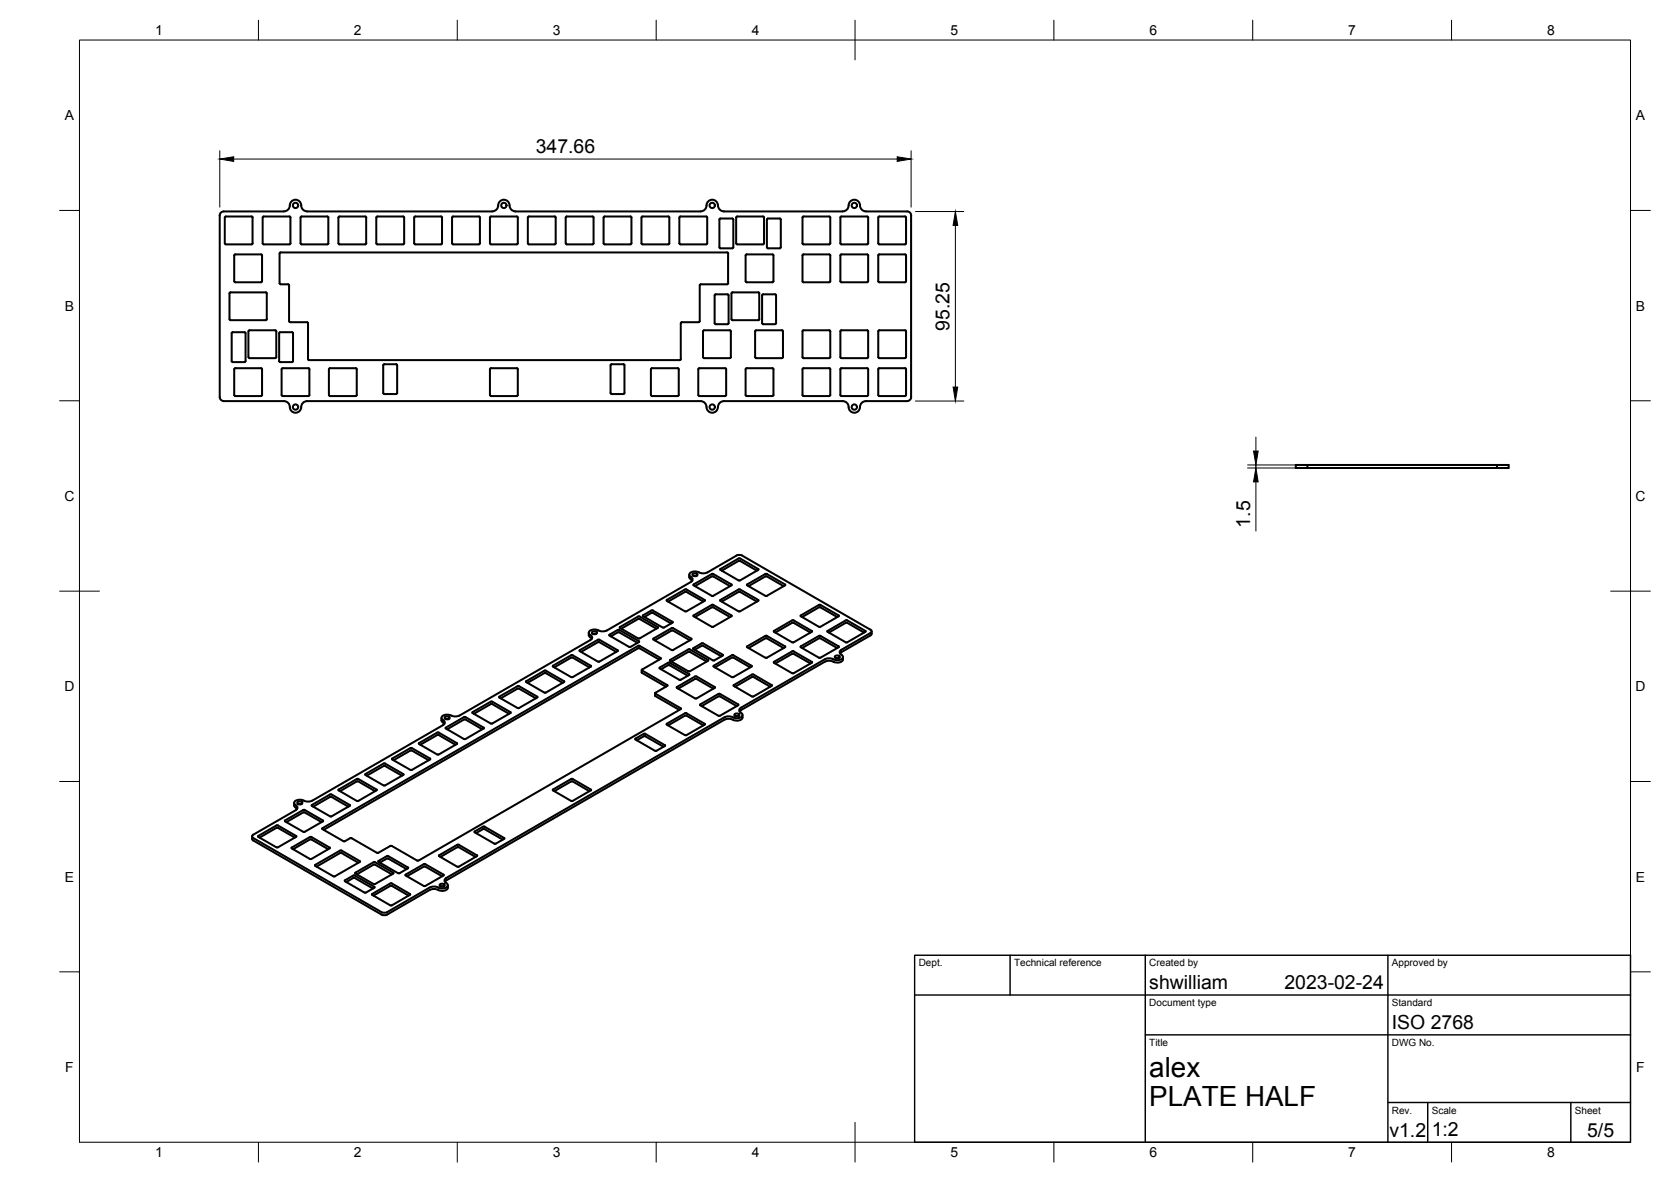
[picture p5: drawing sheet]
<svg xmlns="http://www.w3.org/2000/svg" width="420mm" height="297mm" viewBox="0 0 420 297" stroke-linecap="round" stroke-linejoin="round" font-family="sans-serif">
<!-- layer: Visible -->
<g fill="none" stroke="#000" stroke-width=".51">
<path d="M56.5 54.7l.1 6.6 6.7 .1M63.3 54.4h-6.5l-.3 .2M63.3 54.4l.2 .2M63.5 54.7v6.5M66 54.7l.1 6.4 .2 .3 6.7-.1v-6.6M66.1 54.6l.2-.2h6.5l.2 .2M71.4 53.1h-15.1a1.01 1.01 0 0 0-1.1 1v45.7a1.01 1.01 0 0 0 1.1 1M75.6 54.7l.1 6.6 6.6 .1 .3-.3M75.6 54.6l.2-.2h6.5l.3 .2M77.2 53.1h46.6a1.68 1.68 0 0 0 1.5-1.9 1.51 1.51 0 0 1 1.9-.9 1.51 1.51 0 0 1 1 1.8 1.55 1.55 0 0 0 1.4 1h46.6a1.68 1.68 0 0 0 1.5-1.9 1.52 1.52 0 0 1 1.9-.9 1.52 1.52 0 0 1 1 1.8 1.55 1.55 0 0 0 1.4 1h29.9a1.68 1.68 0 0 0 1.6-1.9 1.51 1.51 0 0 1 1.8-.9 1.51 1.51 0 0 1 1 1.8 1.55 1.55 0 0 0 1.4 1h10.4a1.01 1.01 0 0 1 1 1M77.2 53.1a1.68 1.68 0 0 1-1.5-1.9 1.51 1.51 0 0 0-1.9-.9 1.51 1.51 0 0 0-1 1.8 1.49 1.49 0 0 1-1.4 1M82.5 54.7v6.5"/>
<path d="M85.1 54.7v6.4l.2 .3 6.7-.1 .1-6.6M85.1 54.6l.2-.2h6.6l.2 .2M94.6 54.7v6.4l.3 .3 6.6-.1 .1-6.6M94.6 54.6l.3-.2h6.5l.2 .2M104.1 54.7l.1 6.4 .2 .3 6.7-.1v-6.6M104.2 54.6l.2-.2h6.5l.2 .2M113.7 54.7v6.5M113.7 54.6l.2-.2h6.5l.3 .2M120.7 54.7l-.1 6.6-6.7 .1-.2-.3M123.2 54.7v6.4l.2 .3 6.7-.1 .1-6.6M123.2 54.6l.3-.2h6.4l.3 .2M132.7 54.7v6.5"/>
<path d="M132.7 54.6l.3-.2h6.5l.2 .2M139.7 54.7l-.1 6.6-6.6 .1-.3-.3M142.2 54.7l.1 6.4 .2 .3 6.7-.1v-6.6M142.3 54.6l.2-.2h6.5l.2 .2M151.8 54.7v6.5M152 54.4h6.5l.3 .2M152 54.4l-.2 .2M158.8 54.7l-.1 6.6-6.7 .1M161.3 54.7v6.4l.2 .3 6.7-.1 .1-6.6M161.3 54.6l.3-.2h6.4l.3 .2M170.8 54.7v6.5M171.1 54.4h6.5l.2 .2"/>
<path d="M171.1 54.4l-.3 .2M177.8 54.7l-.1 6.6-6.6 .1M180.9 55.2v6.9l.2 .3M181.1 54.9h3l.3 .3M181.1 54.9l-.2 .3M184.4 55.2v6.9l-.3 .3M185.1 54.7v6.4l.3 .3 6.6-.1 .1-6.6M185.1 54.6l.3-.2h6.5l.2 .2M192.8 55.2v6.9l.3 .3M192.8 55.2l.3-.3h3l.2 .3M196.3 55.2v6.9l-.2 .3M201.8 54.6l.2-.2h6.5l.3 .2"/>
<path d="M201.8 54.7v6.4l.2 .3 6.7-.1 .1-6.6M211.3 54.6l.3-.2h6.4l.3 .2M211.3 54.7v6.4l.2 .3 6.7-.1 .1-6.6M220.8 54.6l.3-.2h6.5l.2 .2M220.8 54.7v6.4l.3 .3 6.6-.1 .1-6.6M229.1 54.2v45.6M57.7 73.7l.1 6.7 9 .1 .3-.3v-6.5M57.7 73.7l.3-.2h8.8l.3 .2M59 64h6.8v6.8h-6.8zM63.5 61.1l-.2 .3M70.3 63.7v7.5M70.3 63.7l.3-.3h112.2l.3 .3"/>
<path d="M70.3 71.2l.3 .2M70.5 71.4h1.9l.3 .3M72.7 71.7v9l.2 .3h4.5v9.3l.3 .2h93.2l.3-.2 .1-9.3 4.4-.1 .2-.2v-9M151.8 61.1l.2 .3M170.8 61.1l.3 .3M179.7 74.2v7M179.7 74.2l.2-.2h3.2l.1 7.2-.2 .3h-3.1l-.2-.3M181.1 62.4h3M182.8 71.4h-6.6l-.2 .3M183.1 63.7v7.5M183.1 71.2l-.3 .2M183.9 73.7l.1 6.7 6.7 .1 .2-.3v-6.5"/>
<path d="M183.9 73.7l.3-.2h6.5l.2 .2M187.5 64.2v6.5M187.5 70.7l.2 .2M187.7 63.9l6.7 .1 .1 6.7-.3 .2h-6.5M187.7 63.9l-.2 .3M191.6 74.2v7M191.9 74h3l.2 .2v7.2l-3.2 .1M191.9 74l-.3 .2M193.1 62.4h3M201.9 64h6.8v6.8h-6.8zM211.4 64h6.8v6.8h-6.8zM220.9 64h6.8v6.8h-6.8z"/>
<path d="M58.3 90.7l.2 .3M58.5 83.5l3.2 .1v7.1M58.5 91h3M58.5 83.5l-.2 .2v7M59 92.6h6.8v6.8h-6.8zM61.7 90.7l-.2 .3M62.6 83.1h6.8v6.8h-6.8zM70.2 90.7v-7l.2-.2 3.2 .1 .1 7.1M70.2 90.7l.2 .3M70.4 91h3M70.8 92.8v6.5M70.8 99.3l.3 .2"/>
<path d="M71.1 92.5h6.5l.2 .3M71.1 92.5l-.3 .3M73.7 90.7l-.3 .3M77.8 92.8v6.5M77.8 99.3l-.2 .2h-6.5M82.8 92.6h6.8v6.8h-6.8zM96.4 91.6h3.4v7.3l-3.2 .1-.2-.2zM123.3 92.6h6.8v6.8h-6.8zM153.6 91.6h3.3v7.3h-3.3zM163.8 92.6h6.8v6.8h-6.8zM175.7 92.6h6.8v6.8h-6.8zM183.5 83l-6.6 .1-.1 6.7 .2 .2h6.5"/>
<path d="M183.5 83l.3 .2v6.6l-.3 .2M187.5 92.8v6.5M187.5 99.3l.2 .2M187.7 92.5l6.7 .1 .1 6.7-.3 .2h-6.5M187.7 92.5l-.2 .3M189.9 83.3v6.5M189.9 89.7l.2 .3M190.1 83h6.5l.3 .2-.1 6.7-6.7 .1M190.1 83l-.2 .2M191.6 81.2l.3 .3M201.9 83.1h6.8v6.8h-6.8zM201.9 92.6h6.8v6.8h-6.8z"/>
<path d="M211.4 83.1h6.8v6.8h-6.8zM211.4 92.6h6.8v6.8h-6.8zM220.9 83.1h6.8v6.8h-6.8zM220.9 92.6h6.8v6.8h-6.8zM229.1 99.8a1.01 1.01 0 0 1-1 1M56.2 100.8h15.2M71.4 100.8a1.68 1.68 0 0 1 1.5 1.9 1.51 1.51 0 0 0 1.9 .9 1.51 1.51 0 0 0 1-1.8 1.49 1.49 0 0 1 1.4-1M77.2 100.8h99a1.68 1.68 0 0 1 1.5 1.9 1.43 1.43 0 0 0 1.6 1 1.43 1.43 0 0 0 1.2-1.4 1.54 1.54 0 0 1 1.5-1.5h29.9a1.68 1.68 0 0 1 1.6 1.9 1.51 1.51 0 0 0 1.8 .9 1.51 1.51 0 0 0 1-1.8 1.49 1.49 0 0 1 1.4-1h10.4M328.7 117.6h-2.9v-.8h53.5v.8h-2.9M328.7 116.8v.8h47.7v-.8M148 159l.1 .8 .4 .4M149 158.7l.5-.1a.52 .52 0 0 1 .6 .5l-.6 .3a.52 .52 0 0 1-.7-.5z"/>
<path d="M149.1 159.3h.8M152.6 158.4l-.8 .3-.9-.1a2.07 2.07 0 0 0-2.8 .3l.1 .5a.77 .77 0 0 1 .7 .6 .77 .77 0 0 1-.4 .8M153.3 159.5v.2M155.3 158.3l-2.1 1.2M155.3 158.9l-1.7 1M155.4 158.3h.3l5 2.9-2.3 1.4-5.2-2.9M155.4 158.9h.3l4.6 2.7M155.9 157.6l4.7-2.7 4.9 2.8-4.9 2.8-4.7-2.7M155.9 157.6v.2M156.2 158l4.4-2.5 4.5 2.5M163.8 153.4l-2.2 1.3 5 3M163.8 153.4h.4"/>
<path d="M164.1 153.4l5.1 3-2.2 1.3M164.1 154l4.6 2.7M164.2 154h-.4l-1.8 1.1M166.6 157.7h.4M168 151.2l4.4-2.5 4.4 2.5M168.9 157.8l-4.6 2.7M168.9 158.5l-4.3 2.4M168.9 157.8h.3l4.6 2.7v.2M168.9 158.5h.3l4.3 2.4M172.2 148.1l-4.6 2.8 4.8 2.8 4.9-2.8-4.7-2.8M172.3 148.1h.3M173.3 144.4l.1 .8 .3 .4"/>
<path d="M173.7 146.2l-21.1 12.2M173.7 145.6l.4 .3M173.7 146.2l.3-.2a.78 .78 0 0 0-.5-1.2l-.2-.3a1.58 1.58 0 0 1 2.5-.7l.8 .3 1.3-.2 7.3-4.3 1.1-.1 32.6 18.7 .3 .4-.3 .5M174.3 144.1l.4-.1a.52 .52 0 0 1 .7 .5l-.7 .3a.52 .52 0 0 1-.6-.5zM174.3 144.7h.9M174.4 146.9l4.8-2.7 4.8 2.8-4.8 2.8-4.8-2.7zM174.4 154.7l4.8-2.7 4.8 2.8-4.8 2.8-4.8-2.7zM174.7 147.3l4.5-2.5 4.4 2.5M174.7 155.1l4.5-2.5 4.4 2.5M185.7 140.3l-4.6 2.8 4.6 2.8M185.7 148.1l-4.6 2.8 4.6 2.7M185.7 141l-4.2 2.4"/>
<path d="M185.7 148.7l-4.2 2.5M185.7 140.3h.4l4.6 2.8-4.6 2.8-.4-.1M185.7 148.1h.4M185.7 141h.4l4.2 2.4M185.7 148.7h.4l4.2 2.5M186.1 148.1l4.6 2.8-4.6 2.7h-.4M187.9 146.9l4.7-2.7 4.8 2.7M187.9 147.1l4.7 2.7 4.8-2.7M187.9 146.9v.2M188.2 147.3l4.4-2.5 4.4 2.5M194.6 158.8l4.6 2.6h.4M194.6 158.5v.2"/>
<path d="M197.4 146.9v.2M199.5 155.9l4.6 2.7M199.5 156.5l4.3 2.5M199.6 155.9h-.4l-4.6 2.7M199.6 156.5h-.4l-4.3 2.5M204.1 158.8l-4.6 2.6M204.1 158.5v.2M206.3 152l4.6 2.8-4.6 2.7M206.3 159.8l4.6 2.6v.2M206.3 152.6l4.2 2.5M206.3 152h-.4l-4.6 2.8 4.6 2.7h.4M206.3 159.8h-.4l-4.6 2.6v.2"/>
<path d="M206.3 152.6h-.4l-4.2 2.5M208.1 158.6l4.7-2.7 4.8 2.7M208.1 158.8l4.7 2.6 4.8-2.6M208.1 158.5v.2M208.4 159l4.4-2.5 4.5 2.5M217.6 158.5v.2M218.9 159.1l-7.6 4.4a.78 .78 0 0 0 .5 1.2l.1 .3a1.57 1.57 0 0 1-2.4 .7l-.8-.3-1.3 .3M219.2 158.7v.6M219.2 159.3l-.3 .4-7.7 4.5M113.4 179.8a1.58 1.58 0 0 0-2.4 .7l.4 .5a.65 .65 0 0 1 .4 .6 .65 .65 0 0 1-.4 .6M113.4 179.8l1.3 .2 .9-.2M123.4 176.3l-4.7 2.8 4.7 2.7"/>
<path d="M123.4 176.9l-4.2 2.5M123.4 176.3h.4l4.6 2.8-4.6 2.7M123.4 176.9h.4M123.8 176.9l4.2 2.5M125.5 175.1l4.8-2.7 4.8 2.7v.2M125.5 175.3l4.8 2.7 4.8-2.7M125.6 175.1v.2M125.9 175.5l4.4-2.5 4.4 2.5M132.3 171.2l4.8-2.7 4.7 2.7M132.3 171.4l4.8 2.7 4.7-2.7M132.3 171.2v.2M132.6 171.6l4.5-2.5 4.4 2.5"/>
<path d="M139.4 167.7l4.4-2.5 4.4 2.5M141.8 171.2v.2M148.5 160.8l-33 19M148.5 160.2l.3 .3M148.6 167.3l-4.8-2.7-4.8 2.8 4.8 2.8 4.8-2.7M148.6 167.3v.2M150.7 160.8l4.7 2.7-4.7 2.8M150.7 161.4l4.2 2.4M150.7 160.8h-.4l-4.6 2.7 4.6 2.8h.4M150.7 161.4h-.3l-4.3 2.4M161.3 168.4v.6M161.4 169l6 3.6"/>
<path d="M164.3 160.7l4.6 2.7M164.3 160.5v.2M164.7 174.2l.1 .7M164.8 174.1l3.1-1.8-6.5-3.9 4.8-2.9-5.4-3.2h-.3l-79.5 45.8M164.8 174.3l6.4 3.8-66 38.2-.3-.1M164.8 174.9l6 3.5M164.8 174.1v.2M165.8 165.8l-5-2.9h-.3l-79.1 45.6M165.9 167.8l2.3-1.3 5.2 3-2.2 1.3h-.4l-4.9-2.8zM166.2 168.2l1.8-1h.3l4.6 2.6M168.5 166.1l4.6 2.6M170.2 172.7l4.8-2.7 4.7 2.7"/>
<path d="M170.5 173.1l4.5-2.5 4.4 2.5M172.2 179.2l-4.6 2.8 4.8 2.8 4.9-2.8-4.7-2.8M172.3 179.2h.3M173.1 163.2l-4.6 2.6v.2M173.1 163.8l-4.3 2.5M173.1 163.2h.4l4.5 2.6v.2M173.1 163.8h.4l4.2 2.5M173.8 160.7l-4.6 2.7h-.3M174.3 162.9l2.3-1.3 5.2 3-2.4 1.4-5.1-2.9zM174.6 163.3l1.8-1h.4l4.6 2.6M176.1 177.2l4.6 2.7M176.4 177.4l4.5-2.5 4.4 2.5"/>
<path d="M178 166.1l-4.5 2.6h-.4M179.4 167.5l4.6 2.7M179.5 167.3v.2M179.7 172.6v.3l-4.7 2.6-4.8-2.7v-.2M180.7 179.9h.3M184 164.7l-4.6 2.6M184 165.3l-4.2 2.4M184.1 164.6h.3l4.7 2.8-4.7 2.8-.3-.1M184.1 165.3h.3l4.2 2.4M184.5 172.2l4.8-2.7 4.8 2.8-4.8 2.8-4.8-2.8zM184.8 179.4l.5-.1a.52 .52 0 0 1 .6 .5l-.6 .3a.52 .52 0 0 1-.7-.5zM184.8 172.6l4.5-2.5 4.4 2.5"/>
<path d="M184.9 180h.8M185.6 177.2l-4.6 2.7M185.6 177.2v-.2l-4.7-2.7-4.8 2.7v.2M186.3 178.5l-.3 .3M186.3 177.9l-.3 .2a.78 .78 0 0 0 .6 1.2l.1 .3a1.58 1.58 0 0 1-2.4 .7l-1.3-.3-.9 .3-69.9 40.3-.4 .5 .1 .5 .3 .3M186.7 179.7a1.36 1.36 0 0 1-.6 1.3 1.36 1.36 0 0 1-1.5 0l-1.2-.4-1.3 .3-70.2 40.7M187.9 162.4l4.7-2.6 4.8 2.6M187.9 162.7l4.5 2.6M187.9 162.4v.2M188.2 162.9l4.4-2.5 4.4 2.5M192.5 165.3h.3M197.4 162.7l-4.6 2.6"/>
<path d="M197.4 162.4v.2M199.2 164.3l-4.3 2.4M199.2 169.2h.4M199.2 164.3h.4M199.5 163.7l4.6 2.6M199.5 164.3l4.3 2.4M199.6 163.7h-.4l-4.7 2.7 4.7 2.8M201.3 162.7l4.6 2.6M204.1 166.5l-4.6 2.7M204.1 166.3v.2M205.9 165.3h.4M206.3 160.4l4.2 2.5"/>
<path d="M206.3 160.4h-.4l-4.2 2.5M207.4 165.7l-21.1 12.2M207.4 166.3l-21.1 12.2M210.1 164.8l.4-.1a.52 .52 0 0 1 .7 .5l-.7 .3a.52 .52 0 0 1-.6-.5zM210.1 165.4h.8M210.9 162.7l-4.6 2.6M212 165.1a1.38 1.38 0 0 1-.7 1.3 1.38 1.38 0 0 1-1.4 0l-1.2-.4-1.3 .3M89.7 195.8l-4.6 2.7 4.6 2.8M89.7 196.4l-4.2 2.4M89.7 195.8h.4l4.7 2.7-4.7 2.8h-.4M89.7 196.4h.4l4.2 2.4M91.9 194.7l4.6 2.7"/>
<path d="M91.9 194.5v.2M96.5 191.9l-4.6 2.6M96.5 192.5l-4.3 2.4M96.5 191.9h.3M96.5 192.5h.3l4.2 2.4M96.8 191.9l4.7 2.7-4.7 2.8h-.3M98.6 190.6l4.8-2.7 4.7 2.7M98.6 190.8l4.8 2.7 4.7-2.7M98.6 190.6v.2M99 191.1l4.4-2.5 4.4 2.5M105.4 186.7l4.7-2.6 4.9 2.7-4.9 2.8-4.7-2.7zM105.7 187.2l4.4-2.5 4.4 2.5"/>
<path d="M108.2 190.6v.2M111 180.4v.8l.7 .7M111.4 182.2l-32.9 19-.8 .2h-.9a2.07 2.07 0 0 0-2.8 .3l.1 .4 .3 .3a.66 .66 0 0 1 .4 .6 .66 .66 0 0 1-.4 .6l-10.7 6.2-.3 .2v.4l32.5 18.8M112 180.1l.4-.1a.52 .52 0 0 1 .7 .5l-.7 .3a.52 .52 0 0 1-.6-.5zM112 180.7h.8M112.4 183.3l4.5-2.5 4.4 2.5M116.7 185.7l-4.7-2.7 4.9-2.8 4.8 2.8-4.7 2.7M116.7 185.7h.3M123.4 181.8h.4M139.4 198.8l4.4-2.5 4.4 2.5M148.6 198.4l-4.8-2.7-4.8 2.8 4.8 2.8 4.8-2.7M148.6 198.4v.2"/>
<path d="M160.1 186l1.8-1h.3l4.6 2.7M161.9 184.4l-2.2 1.3 5 3M161.9 184.4h.3M162.2 184.4l5 2.9M164.7 188.7h.4M167.2 187.5l-2.1 1.2M167.2 187.2v.2M168 182.3l4.4-2.5 4.4 2.5M63.4 210.8l.3 .4 32.6 18.8 1.1-.2 10.6-6.1 .9-.3 .9 .1a1.96 1.96 0 0 0 2.8-.4v-.6M63.4 210.2v.6M65.3 210.5l4.4-2.5 4.4 2.5M69.5 212.9l-4.6-2.7 4.8-2.8 4.8 2.8-4.6 2.7"/>
<path d="M69.5 212.9h.4M71.6 206.4l4.7 2.6M72 206.6l4.4-2.5 4.5 2.5M73.3 213l4.8-2.7 4.8 2.7M73.3 213.2l4.8 2.7 4.8-2.7M73.4 213v.2M73.7 213.4l4.4-2.5 4.4 2.5M74 201.8v.8l.7 .7M74.9 201.5l.5-.1a.52 .52 0 0 1 .6 .5l-.6 .3a.52 .52 0 0 1-.7-.5zM75 202.1h.8M76.3 209h.3M78.4 202.5l4.8 2.7 4.7-2.7"/>
<path d="M78.7 202.7l4.5-2.5 4.4 2.5M79.3 217.4v.2M81 208.4l5.4 3h.3M81.1 208.1v.2M81.2 206.4l-4.6 2.6M81.2 206.4v-.2l-4.8-2.7-4.7 2.7v.2M82.9 213v.2M85.5 213.7l-6.3 3.7M85.5 214.4l-5.9 3.4M85.5 213.7h.4l4.7 2.8-6.6 3.8-4.8-2.7M85.5 214.4h.4l4.2 2.4M86.7 211.4l1.4-.8h.3l6.6 3.7 3.1-1.7"/>
<path d="M87.9 202.5v-.2l-4.7-2.7-4.8 2.7v.2M93.9 216.7l-4.6 2.7 4.6 2.8M93.9 217.3l-4.2 2.4M93.9 216.7h.4l4.7 2.7-4.7 2.8h-.4M93.9 217.3h.4l4.2 2.4M95.5 216.8l1.8-1h.3l4.6 2.6M98.2 212.6h.3l6.4 3.7M100.1 219.4h.4l2.2-1.3-5.2-3-2.4 1.3 .1 .2 4.9 2.8M106.6 217.2l-4.7 2.7 4.7 2.8M106.6 217.8l-4.3 2.4M106.6 217.2h.3l4.7 2.7-4.7 2.8-.3-.1M106.6 217.8h.3l4.3 2.4"/>
<path d="M110.4 215.1l4.6 2.7M110.4 214.9v.2M115 212.3l-4.6 2.7M115 212.9l-4.3 2.5M115 212.3h.4l4.5 2.7M115 212.9h.4l4.2 2.5M119.3 209.2l5.2 2.9 2.3-1.3M119.4 209v.2M119.9 215.1l-4.5 2.7h-.4M119.9 214.9v.2M121.5 207.7l-2.2 1.3M121.5 208.4l-1.8 1"/>
<path d="M121.5 207.7h.3l5 2.9v.2M121.5 208.3h.3M121.8 208.4l4.6 2.6M87.1 221.7l1.7-1.1h.4l4.6 2.7M94.1 222.9l-5.1-2.9-2.3 1.3 5 3h.3l2.1-1.2M94.1 222.9v.2M95.9 229.2l.8 .2 .7-.2M98.1 222l-4.6 2.8 4.6 2.7M98.1 222.6l-4.2 2.5M98.2 222h.3l4.7 2.8-4.7 2.7M98.2 222.6h.3l4.2 2.5M98.2 227.5h.3"/>
<path d="M110.7 222.2l.5-.1a.52 .52 0 0 1 .6 .5l-.6 .2a.52 .52 0 0 1-.7-.4zM110.8 222.8h.8M112.2 221.9l.4 .4a1.57 1.57 0 0 1-2.4 .7l-.8-.2-1.3 .2-10.8 6.2"/>
<circle cx="74.3" cy="51.6" r=".67"/>
<circle cx="126.7" cy="51.6" r=".67"/>
<circle cx="179.1" cy="51.6" r=".67"/>
<circle cx="214.8" cy="51.6" r=".67"/>
<circle cx="74.3" cy="102.3" r=".67"/>
<circle cx="179.1" cy="102.3" r=".67"/>
<circle cx="214.8" cy="102.3" r=".67"/>
</g>
<!-- layer: BORDER -->
<g fill="none" stroke="#000" stroke-width=".25">
<path d="M20 10.1h390v276.9h-390zM65 5.1v5M115 5.1v5M165 5.1v5M215 5.1v10M265 5.1v5M315 5.1v5M365 5.1v5M15 52.9h5M410 52.9h5M15 100.7h5M410 100.7h5"/>
<path d="M15 148.6h10M405 148.6h10M15 196.4h5M410 196.4h5M15 244.2h5M410 244.2h5M65 287v5M115 287v5M165 287v5M215 282.1v9.9M265 287v5M315 287v5"/>
<path d="M365 287v5"/>
</g>
<!-- layer: TITLEBLOCK -->
<path d="M230 240.1h180v46.9h-180zM230 250h180M254 240.1v9.9M288 240.1v46.9M349 240.1v46.9M288 260.1h122M349 277.1h61M359 277.1v9.9M395 277.1v9.9" fill="none" stroke="#000" stroke-width=".36"/>
<!-- layer: FD_Dimensions -->
<path d="M55.3 37.9v14.2M58.8 40h166.8M229.1 37.9v14.2M230.2 53.2h12.1M240.2 56.6v40.7M230.2 100.8h12.1M313.7 116.8h13M313.7 117.6h13M315.8 109.8v3.6M315.8 116.8v.8M315.8 121.1v12.4" fill="none" stroke="#000" stroke-width=".25"/>
<path d="M55.3 40l3.5-.6v1.2zM225.6 39.4l3.5 .6-3.5 .6zM240.2 53.2l.6 3.4h-1.2zM239.6 97.3h1.2l-.6 3.5zM315.2 113.4h1.2l-.6 3.4zM315.8 117.6l.6 3.5h-1.2z" fill="#000" stroke="#000" stroke-width=".25"/>
<g font-size="7">
<text x="289" y="270.6">alex</text>
<text x="289" y="278.1">PLATE HALF</text>
</g>
<g font-size="4.9">
<text x="134.7" y="38.5">347.66</text>
<text x="238.8" y="83.1" transform="rotate(-90 238.8 83.1)">95.25</text>
<text x="314.3" y="132.6" transform="rotate(-90 314.3 132.6)">1.5</text>
<text x="289" y="248.5">shwilliam</text>
<text x="323" y="248.5">2023-02-24</text>
<text x="350" y="258.6">ISO 2768</text>
<text x="349.4" y="285.7">v1.2</text>
<text x="360" y="285.5">1:2</text>
<text x="399.1" y="285.7">5/5</text>
</g>
<g font-size="3.5">
<text x="39" y="8.8">1</text>
<text x="89" y="8.8">2</text>
<text x="139" y="8.8">3</text>
<text x="189" y="8.8">4</text>
<text x="239" y="8.8">5</text>
<text x="289" y="8.8">6</text>
<text x="339" y="8.8">7</text>
<text x="389" y="8.8">8</text>
<text x="16.3" y="30.2">A</text>
<text x="411.3" y="30.2">A</text>
<text x="16.3" y="78">B</text>
<text x="411.3" y="78">B</text>
<text x="16.2" y="125.9">C</text>
<text x="411.2" y="125.9">C</text>
<text x="16.2" y="173.7">D</text>
<text x="411.2" y="173.7">D</text>
<text x="16.3" y="221.6">E</text>
<text x="411.3" y="221.6">E</text>
<text x="16.4" y="269.4">F</text>
<text x="411.4" y="269.4">F</text>
<text x="39" y="290.8">1</text>
<text x="89" y="290.8">2</text>
<text x="139" y="290.8">3</text>
<text x="189" y="290.8">4</text>
<text x="239" y="290.8">5</text>
<text x="289" y="290.8">6</text>
<text x="339" y="290.8">7</text>
<text x="389" y="290.8">8</text>
</g>
<g font-size="2.5">
<text x="231" y="242.9">Dept.</text>
<text x="255" y="242.9">Technical reference</text>
<text x="289" y="242.9">Created by</text>
<text x="350" y="242.9">Approved by</text>
<text x="289" y="252.8">Document type</text>
<text x="350" y="252.8">Standard</text>
<text x="289" y="262.9">Title</text>
<text x="350" y="262.9">DWG No.</text>
<text x="350" y="279.9">Rev.</text>
<text x="360" y="279.9">Scale</text>
<text x="396" y="279.9">Sheet</text>
</g>
</svg>
